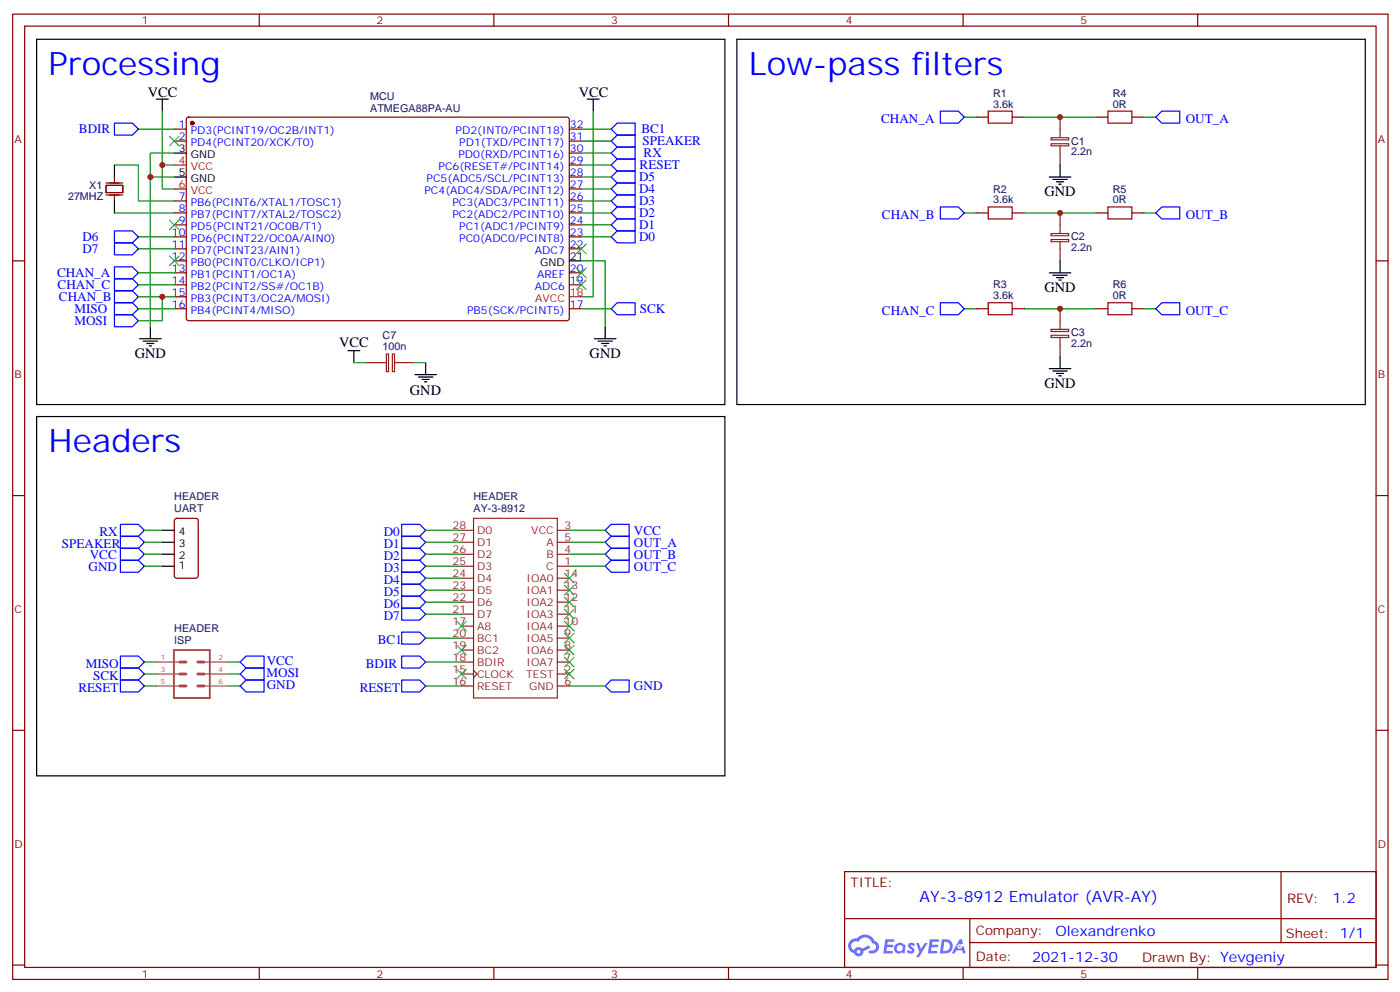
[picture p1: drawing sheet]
<svg xmlns="http://www.w3.org/2000/svg" width="413mm" height="292mm" viewBox="0 0 413 292" stroke-linecap="round" stroke-linejoin="round" font-family="sans-serif">
<g fill="none" stroke="#870000" stroke-width=".35">
<path d="M3.7 4.2h405.4v284.3h-405.4zM7.3 7.7h398.3v277.3h-398.3zM76.4 4.2v3.5M145.6 4.2v3.5M214.7 4.2v3.5M283.8 4.2v3.5M353 4.2v3.5M3.7 76.8h3.6M405.6 76.8h3.5M3.7 146h3.6M405.6 146h3.5M3.7 215.1h3.6"/>
<path d="M405.6 215.1h3.5M248.9 256.8h156.7v28.2h-156.7zM377.5 256.8l.1 20.9M249 270.6h156.4M285.8 277.7h119.6M285.8 270.6v14.1M3.7 284.3h3.6M76.4 285v3.5M145.6 285v3.5M214.7 285v3.5M283.8 285v3.5M353 285v3.5"/>
<path d="M405.6 284.3h3.5"/>
</g>
<g fill="#5487ff">
<path d="M267.9 277.9a1.22 1.22 0 0 1 1.7 .3l-.4 .6a.47 .47 0 0 0-.3-.4 .47 .47 0 0 0-.5 .2l.2 .2a1.14 1.14 0 0 1 .7 1.7 1.14 1.14 0 0 1-1.9 0l-.2-.2 .5-.5 .7 .4a.29 .29 0 0 0 .4-.2 .29 .29 0 0 0-.3-.4 1.04 1.04 0 0 1-.6-1.7z"/>
<path d="M260.9 276.7h2.4l.3 .2-.1 .5h-1.9l-.1 .9h1.5l.4 .3-.4 .4h-1.6l-.2 1.1 1.8 .1 .1 .3-.1 .3h-2.7z"/>
<path d="M274.1 276.7h2.3l.3 .2-.1 .5h-1.8l-.1 .9h1.5l.3 .3-.4 .4h-1.5l-.2 1.1 1.7 .1 .2 .3-.2 .3h-2.6z"/>
<path d="M282.8 276.7h.7l.3 1.2-.6 .4a.69 .69 0 0 0-1 .2 .69 .69 0 0 0 .5 1 .69 .69 0 0 0 .8-.6l.5-.3 .6 2.2h-.8l-.2-.9h-1.8l-.4 .9h-.9z"/>
<path d="M270 277.8h.8l.6 1.8 1.1-1.8h.9l-2.5 4.2h-.9l.9-1.6z"/>
<path d="M277.6 276.7l-.6 4.1h1.4a2.11 2.11 0 0 0 2.4-2.1 2.11 2.11 0 0 0-2.5-2zM278.3 277.4a1.39 1.39 0 0 1 1.7 1.4 1.39 1.39 0 0 1-1.8 1.3h-.3z"/>
<path d="M263.9 278.3a1.54 1.54 0 0 0-.1 2.1 1.54 1.54 0 0 0 2.2 .2l.6 .2 .3-2.3-.2-.2-.4-.1a1.49 1.49 0 0 0-2.4 .1zM264.2 279.3a.94 .94 0 0 1 1.8 0 .94 .94 0 0 1-1.8 0z"/>
<path d="M250.6 277.1a2.18 2.18 0 0 0 1.1 3.7 1.44 1.44 0 0 0 1.6 .9 1.44 1.44 0 0 0 1.2-1.5l2-1-.4-.7-2 .9a1.47 1.47 0 0 0-2.4 .5 1.39 1.39 0 0 1-.7-2 1.39 1.39 0 0 1 2-.4 2.12 2.12 0 0 1 2.2-1.3 2.12 2.12 0 0 1 1.9 1.6 1.14 1.14 0 0 1 1.1 1.5 1.14 1.14 0 0 1-1.7 .7 .43 .43 0 0 0-.5 .3 .43 .43 0 0 0 .4 .5 1.98 1.98 0 0 0 2.5-1.2 1.98 1.98 0 0 0-1.2-2.5 3.1 3.1 0 0 0-5.3-.7l-.8 .1zM252.5 280.4a.55 .55 0 0 1 1.1 0 .55 .55 0 0 1-1.1 0z"/>
<circle cx="282.8" cy="278.8" r=".26"/>
</g>
<g fill="none" stroke="#8c2424" stroke-width=".35">
<path d="M312.4 34.5v6M309.8 40.6h5.2v.6h-5.2zM309.8 42.3h5.2v.7h-5.2zM312.4 43v5.6M309.8 68.8h5.2v.6h-5.2zM309.8 70.6h5.2v.6h-5.2zM312.4 62.7v6M312.4 71.2v5.6M309.8 97h5.2v.6h-5.2zM309.8 98.8h5.2v.6h-5.2zM312.4 90.9v6M312.4 99.4v5.7"/>
<path d="M107.8 106.8h6M113.9 104.3h.6v5.2h-.6zM115.6 104.3h.7v5.2h-.7zM116.3 106.8h5.6M136 156.2h3.6M136 159.7h3.6M139.6 152.7h24.7v52.9h-24.7zM164.3 156.2h3.5M164.3 159.7h3.5M136 163.3h3.6M136 166.8h3.6M136 170.3h3.6"/>
<path d="M136 173.8h3.6M136 177.4h3.6M164.3 163.3h3.5M164.3 166.8h3.5M164.3 170.3h3.5M164.3 173.8h3.5M164.3 177.4h3.5M136 180.9h3.6M136 188h3.6M136 191.5h3.6M136 195h3.6M136 198.5h3.6"/>
<path d="M136 184.4h3.6M139.6 197.5l1 1-1 1.1M164.3 180.9h3.5M164.3 188h3.5M164.3 191.5h3.5M164.3 195h3.5M164.3 198.5h3.5M164.3 184.4h3.5M136 202.1h3.6M164.3 202.1h3.5"/>
</g>
<g fill="none" stroke="#870000" stroke-width=".35">
<path d="M51.4 38h3.5M55.1 34.7l.5-.2 111.8 .1 .4 .6-.1 58.8-.6 .5-111.8-.1-.4-.6v-58.6zM167.8 38h3.5M287.7 34.5h3.6M298.3 34.5h3.5M323 34.5h3.5M333.6 34.5h3.5M31.3 54.6h4.9v2.1h-4.9zM31.3 53.9h4.9M31.3 57.4h4.9M33.7 52.1v1.8M33.7 57.4v1.8"/>
<path d="M51.4 41.6h3.5M51.4 59.2h3.5M167.8 41.6h3.5M167.8 59.2h3.5M167.8 55.7h3.5M167.8 52.1h3.5M167.8 48.6h3.5M167.8 45.1h3.5M51.4 62.7h3.5M51.4 66.3h3.5M51.4 69.8h3.5M51.4 73.3h3.5"/>
<path d="M51.4 76.8h3.5M167.8 62.7h3.5M167.8 66.3h3.5M167.8 69.8h3.5M167.8 73.3h3.5M287.7 62.7h3.6M298.3 62.7h3.5M323 62.7h3.5M333.6 62.7h3.5M51.4 80.4h3.5M51.4 83.9h3.5M51.4 87.4h3.5"/>
<path d="M51.4 90.9h3.5M167.8 80.4h3.5M167.8 83.9h3.5M167.8 90.9h3.5M287.7 90.9h3.6M298.3 90.9h3.5M323 90.9h3.5M333.6 90.9h3.5M51.6 152.9l.5-.2h5.6l.7 .4v16.5l-.4 .7h-5.9l-.7-.4v-16.5z"/>
</g>
<circle cx="56.7" cy="36.3" r=".53" fill="#870000" stroke="#870000" stroke-width=".35"/>
<g fill="none" stroke="#000" stroke-width=".35">
<path d="M10.8 11.6h202.8v107.6h-202.8zM217.2 11.6h185.2v107.6h-185.2zM46.1 29.2h3.5M47.8 29.2v3.5M173.1 29.2h3.5M174.8 29.2v3.5M33.7 48.6v3.5M33.7 59.2v3.5M51.4 45.1h3.5M51.4 52.1h3.5M309.2 52.1h6.4M310.3 52.8h4.2"/>
<path d="M311.4 53.6h2.1M312.1 54.3h.7M312.4 48.6v3.5M167.8 76.8h3.5M312.4 76.8v3.6M41.1 99.8h6.4M44.3 96.2v3.6M175.2 99.8h6.3M178.4 96.2v3.6M309.2 80.4h6.4M310.3 81.1h4.2M311.4 81.8h2.1"/>
<path d="M312.1 82.5h.7M42.2 100.5h4.2M43.3 101.2h2.1M44 101.9h.7M102.5 103.3h3.5M104.3 103.3v3.5M122.3 110.3h6.3M123.3 111.1h4.3M124.4 111.8h2.1M125.1 112.5h.7M125.4 106.8v3.5M176.2 100.5h4.3"/>
<path d="M177.3 101.2h2.1M178 101.9h.7M309.2 108.6h6.4M310.3 109.3h4.2M311.4 110h2.1M312.1 110.7h.7M312.4 105.1v3.5M10.8 122.7h202.8v105.8h-202.8zM47.8 159.7h3.6M47.8 156.2h3.6M47.8 166.8h3.6M47.8 163.3h3.6"/>
</g>
<path d="M51.4 48.6h3.5M51.4 55.7h3.5M167.8 87.4h3.5" fill="none" stroke="#f00" stroke-width=".35"/>
<g fill="none" stroke="#00f" stroke-width=".35">
<path d="M33.7 36.3h5.3l1.8 1.7-1.8 1.8h-5.3zM181.9 39.8h5.3v3.5h-5.3l-1.8-1.7zM181.9 36.3h5.3v3.5h-5.3l-1.8-1.8zM277.1 32.7h5.3l1.8 1.8-1.8 1.8h-5.3zM340.6 34.5l1.8-1.8h5.3v3.6h-5.3zM181.9 57.4h5.3v3.6h-5.3l-1.8-1.8zM181.9 53.9h5.3v3.5h-5.3l-1.8-1.7zM181.9 50.4h5.3v3.5h-5.3l-1.8-1.8zM181.9 46.8h5.3v3.6h-5.3l-1.8-1.8zM181.9 43.3h5.3v3.5h-5.3l-1.8-1.7zM33.7 78.6h5.3l1.8 1.8-1.8 1.7h-5.3zM33.7 71.5h5.3l1.8 1.8-1.8 1.8h-5.3z"/>
<path d="M33.7 68h5.3l1.8 1.8-1.8 1.7h-5.3zM181.9 68h5.3v3.5h-5.3l-1.8-1.7zM181.9 64.5h5.3v3.5h-5.3l-1.8-1.7zM181.9 61h5.3v3.5h-5.3l-1.8-1.8zM277.1 61h5.3l1.8 1.7-1.8 1.8h-5.3zM340.6 62.7l1.8-1.7h5.3v3.5h-5.3zM33.7 82.1h5.3l1.8 1.8-1.8 1.8h-5.3zM33.7 85.7h5.3l1.8 1.7-1.8 1.8h-5.3zM33.7 89.2h5.3l1.8 1.7-1.8 1.8h-5.3zM33.7 92.7h5.3l1.8 1.8-1.8 1.7h-5.3zM181.9 89.2h5.3v3.5h-5.3l-1.8-1.8zM277.1 89.2h5.3l1.8 1.7-1.8 1.8h-5.3z"/>
<path d="M340.6 90.9l1.8-1.7h5.3v3.5h-5.3zM35.5 158h5.3l1.7 1.7-1.7 1.8h-5.3zM35.5 154.4h5.3l1.7 1.8-1.7 1.8h-5.3zM118.4 158h5.3l1.7 1.7-1.7 1.8h-5.3zM118.4 154.4h5.3l1.7 1.8-1.7 1.8h-5.3zM178.4 156.2l1.7-1.8h5.3v3.6h-5.3zM178.4 159.7l1.7-1.7h5.3v3.5h-5.3zM35.5 165h5.3l1.7 1.8-1.7 1.8h-5.3zM35.5 161.5h5.3l1.7 1.8-1.7 1.7h-5.3zM118.4 179.1h5.3l1.7 1.8-1.7 1.8h-5.3zM118.4 175.6h5.3l1.7 1.8-1.7 1.7h-5.3zM118.4 172.1h5.3l1.7 1.7-1.7 1.8h-5.3z"/>
<path d="M118.4 168.6h5.3l1.7 1.7-1.7 1.8h-5.3zM118.4 165h5.3l1.7 1.8-1.7 1.8h-5.3zM118.4 161.5h5.3l1.7 1.8-1.7 1.7h-5.3zM178.4 163.3l1.7-1.8h5.3v3.5h-5.3zM178.4 166.8l1.7-1.8h5.3v3.6h-5.3zM35.5 196.8h5.3l1.7 1.7-1.7 1.8h-5.3zM35.5 193.3h5.3l1.7 1.7-1.7 1.8h-5.3zM70.8 198.5l1.7-1.7h5.3v3.5h-5.3zM70.8 195l1.7-1.7h5.3v3.5h-5.3zM118.4 193.3h5.3l1.7 1.7-1.7 1.8h-5.3zM118.4 186.2h5.3l1.7 1.8-1.7 1.7h-5.3zM35.5 200.3h5.3l1.7 1.8-1.7 1.7h-5.3z"/>
<path d="M70.8 202.1l1.7-1.8h5.3v3.5h-5.3zM118.4 200.3h5.3l1.7 1.8-1.7 1.7h-5.3zM178.4 202.1l1.7-1.8h5.3v3.5h-5.3z"/>
</g>
<g fill="none" stroke="#008700" stroke-width=".35">
<path d="M40.8 38h10.6M47.8 32.7v23h3.6M171.3 38h8.8M174.8 32.7v54.7h-3.5M284.2 34.5h3.5M301.8 34.5h21.2M337.1 34.5h3.5M33.7 48.6h7.1v10.6h10.6M44.3 52.1h7.1M47.8 48.6h3.6M51.4 45.1h-7.1v51.1M171.3 52.1h8.8"/>
<path d="M171.3 55.7h8.8M171.3 59.2h8.8M171.3 48.6h8.8M171.3 41.6h8.8M171.3 45.1h8.8M33.7 62.7h17.7M40.8 69.8h10.6M40.8 73.3h10.6M171.3 76.8h7.1v19.4M171.3 62.7h8.8M171.3 66.3h8.8M171.3 69.8h8.8"/>
<path d="M284.2 62.7h3.5M301.8 62.7h21.2M337.1 62.7h3.5M40.8 80.4h10.6M40.8 83.9h10.6M40.8 87.4h10.6M40.8 90.9h10.6M47.8 87.4v7.1h-7M171.3 90.9h8.8M284.2 90.9h3.5M301.8 90.9h21.2M337.1 90.9h3.5"/>
<path d="M104.3 106.8h3.5M121.9 106.8h3.5M42.5 156.2h5.3M42.5 159.7h5.3M125.4 156.2h10.6M125.4 159.7h10.6M167.8 156.2h10.6M167.8 159.7h10.6M42.5 163.3h5.3M42.5 166.8h5.3M125.4 163.3h10.6M125.4 166.8h10.6"/>
<path d="M125.4 177.4h10.6M125.4 173.8h10.6M125.4 170.3h10.6M167.8 163.3h10.6M167.8 166.8h10.6M42.5 198.5h3.6M42.5 195h3.6M67.2 198.5h3.6M67.2 195h3.6M125.4 195h10.6M125.4 188h10.6M125.4 180.9h10.6"/>
<path d="M42.5 202.1h3.6M67.2 202.1h3.6M125.4 202.1h10.6M167.8 202.1h10.6"/>
</g>
<g fill="none" stroke="#3c3" stroke-width=".35">
<path d="M50 40.1l2.8 2.9M52.8 40.1l-2.8 2.9M50 64.8l2.8 2.9M50 75.4l2.8 2.8M52.8 64.8l-2.8 2.9M52.8 75.4l-2.8 2.8M169.9 79l2.8 2.8M169.9 71.9l2.8 2.8M172.7 79l-2.8 2.8M172.7 71.9l-2.8 2.8M169.9 82.5l2.8 2.8M172.7 82.5l-2.8 2.8"/>
<path d="M166.4 168.9l2.8 2.8M166.4 172.4l2.8 2.9M166.4 176l2.8 2.8M166.4 179.5l2.8 2.8M169.2 168.9l-2.8 2.8M169.2 172.4l-2.8 2.9M169.2 176l-2.8 2.8M169.2 179.5l-2.8 2.8M134.6 183l2.8 2.8M134.6 190.1l2.8 2.8M134.6 197.1l2.8 2.9M137.4 183l-2.8 2.8"/>
<path d="M137.4 190.1l-2.8 2.8M137.4 197.1l-2.8 2.9M166.4 183l2.8 2.8M166.4 186.5l2.8 2.9M166.4 190.1l2.8 2.8M166.4 193.6l2.8 2.8M166.4 197.1l2.8 2.9M169.2 183l-2.8 2.8M169.2 186.5l-2.8 2.9M169.2 190.1l-2.8 2.8M169.2 193.6l-2.8 2.8M169.2 197.1l-2.8 2.9"/>
</g>
<path d="M51.3 191.5h10.5v14.1h-10.5z" fill="none" stroke="#a64a4a" stroke-width=".56"/>
<path d="M53 198.5h1.8M53 195h1.8M58.3 198.5h1.8M58.3 195h1.8M53 202.1h1.8M58.3 202.1h1.8" fill="none" stroke="#a64a4a" stroke-width=".85"/>
<path d="M46.1 195h6.9M46.1 198.5h6.9M60.3 195h6.9M60.3 198.5h6.9M46.1 202.1h6.9M60.3 202.1h6.9" fill="none" stroke="#a64a4a" stroke-width=".35"/>
<path d="M291.3 32.7h7v3.6h-7zM326.5 32.7h7.1v3.6h-7.1zM291.3 61h7v3.5h-7zM326.5 61h7.1v3.5h-7.1zM291.3 89.2h7v3.5h-7zM326.5 89.2h7.1v3.5h-7.1z" fill="none" stroke="#a10000" stroke-width=".35"/>
<g fill="#c00">
<circle cx="47.8" cy="48.6" r=".88"/>
<circle cx="44.3" cy="52.1" r=".88"/>
<circle cx="312.4" cy="34.5" r=".88"/>
<circle cx="312.4" cy="62.7" r=".88"/>
<circle cx="47.8" cy="87.4" r=".88"/>
<circle cx="312.4" cy="90.9" r=".88"/>
</g>
<g font-size="9.5" fill="#00f">
<text x="14.3" y="22.2">Processing</text>
<text x="220.7" y="22.2">Low-pass filters</text>
<text x="14.3" y="133.3">Headers</text>
</g>
<text font-size="4.6" fill="#00f" x="271" y="265.8">AY-3-8912 Emulator (AVR-AY)</text>
<g font-size="4.2">
<text x="43.6" y="28.5">VCC</text>
<text x="170.6" y="28.5">VCC</text>
<text x="307.8" y="57.8">GND</text>
<text x="307.8" y="86">GND</text>
<text x="39.7" y="105.4">GND</text>
<text x="99.9" y="102.2">VCC</text>
<text x="173.8" y="105.4">GND</text>
<text x="120.8" y="116.4">GND</text>
<text x="307.8" y="114.2">GND</text>
</g>
<g font-size="4.2" fill="#00f">
<text x="392.7" y="266">1.2</text>
<text x="311.1" y="275.6">Olexandrenko</text>
<text x="304.2" y="283.4">2021-12-30</text>
</g>
<g font-size="3.9" fill="#00f">
<text x="23.3" y="39.3">BDIR</text>
<text x="189" y="39.3">BC1</text>
<text x="259.7" y="36.3">CHAN_A</text>
<text x="349.5" y="36.3">OUT_A</text>
<text x="189.3" y="42.8">SPEAKER</text>
<text x="189.7" y="46.3">RX</text>
<text x="188.3" y="53.4">D5</text>
<text x="188.5" y="49.8">RESET</text>
<text x="188.3" y="56.9">D4</text>
<text x="188.3" y="64">D2</text>
<text x="188.3" y="60.5">D3</text>
<text x="259.9" y="64.5">CHAN_B</text>
<text x="349.5" y="64.5">OUT_B</text>
<text x="24.3" y="71">D6</text>
<text x="188.3" y="71">D0</text>
<text x="188.3" y="67.5">D1</text>
<text x="24.3" y="74.6">D7</text>
<text x="16.8" y="81.6">CHAN_A</text>
<text x="17" y="85.1">CHAN_C</text>
<text x="17.4" y="88.7">CHAN_B</text>
<text x="21.9" y="95.8">MOSI</text>
<text x="22" y="92.3">MISO</text>
<text x="188.6" y="92.2">SCK</text>
<text x="259.9" y="92.7">CHAN_C</text>
<text x="349.5" y="92.7">OUT_C</text>
<text x="18.3" y="161.3">SPEAKER</text>
<text x="29.3" y="157.8">RX</text>
<text x="113.1" y="161.5">D1</text>
<text x="113.1" y="158">D0</text>
<text x="186.9" y="157.5">VCC</text>
<text x="186.9" y="161">OUT_A</text>
<text x="26.4" y="164.5">VCC</text>
<text x="113.1" y="165">D2</text>
<text x="186.9" y="164.5">OUT_B</text>
<text x="26.1" y="168.1">GND</text>
<text x="113.1" y="172.1">D4</text>
<text x="113.1" y="168.6">D3</text>
<text x="186.9" y="168.1">OUT_C</text>
<text x="113.1" y="179.1">D6</text>
<text x="113.1" y="175.6">D5</text>
<text x="113.1" y="182.7">D7</text>
<text x="111.3" y="189.7">BC1</text>
<text x="25.3" y="196.8">MISO</text>
<text x="78.6" y="195.8">VCC</text>
<text x="107.8" y="196.8">BDIR</text>
<text x="23.1" y="203.8">RESET</text>
<text x="27.4" y="200.3">SCK</text>
<text x="78.5" y="199.4">MOSI</text>
<text x="78.6" y="202.8">GND</text>
<text x="106" y="203.8">RESET</text>
<text x="186.9" y="203.3">GND</text>
</g>
<g font-size="3.9" fill="#800">
<text x="250.7" y="261.3">TITLE:</text>
<text x="379.3" y="266">REV:</text>
<text x="287.6" y="275.5">Company:</text>
<text x="379" y="276.2">Sheet: 1/1</text>
<text x="287.6" y="283.2">Date:</text>
<text x="336.6" y="283.3">Drawn By: Yevgeniy</text>
</g>
<g font-size="3.2" fill="#800">
<text x="41.8" y="7.2">1</text>
<text x="111" y="7.2">2</text>
<text x="180.1" y="7.2">3</text>
<text x="249.3" y="7.2">4</text>
<text x="318.4" y="7.2">5</text>
<text x="4.3" y="42.3">A</text>
<text x="406.1" y="42.3">A</text>
<text x="4.3" y="111.4">B</text>
<text x="406.1" y="111.4">B</text>
<text x="4.3" y="180.6">C</text>
<text x="406.1" y="180.6">C</text>
<text x="4.3" y="249.7">D</text>
<text x="406.1" y="249.7">D</text>
<text x="41.8" y="288">1</text>
<text x="111" y="288">2</text>
<text x="180.1" y="288">3</text>
<text x="249.3" y="288">4</text>
<text x="318.4" y="288">5</text>
</g>
<g font-size="3.2" fill="#000080">
<text x="109.1" y="29.5">MCU</text>
<text x="292.7" y="28.5">R1</text>
<text x="328" y="28.5">R4</text>
<text x="109.1" y="32.9">ATMEGA88PA-AU</text>
<text x="292.7" y="31.7">3.6k</text>
<text x="328" y="31.7">0R</text>
<text x="315.7" y="45.8">2.2n</text>
<text x="315.7" y="42.6">C1</text>
<text x="20" y="58.9">27MHZ</text>
<text x="26.3" y="55.7">X1</text>
<text x="292.7" y="59.9">3.6k</text>
<text x="292.7" y="56.7">R2</text>
<text x="328" y="59.9">0R</text>
<text x="328" y="56.7">R5</text>
<text x="315.7" y="70.8">C2</text>
<text x="315.7" y="74">2.2n</text>
<text x="292.7" y="88.1">3.6k</text>
<text x="292.7" y="84.9">R3</text>
<text x="328" y="88.1">0R</text>
<text x="328" y="84.9">R6</text>
<text x="112.8" y="100">C7</text>
<text x="315.7" y="99.1">C3</text>
<text x="112.8" y="103.2">100n</text>
<text x="315.7" y="102.2">2.2n</text>
<text x="51.4" y="147.4">HEADER</text>
<text x="139.6" y="147.4">HEADER</text>
<text x="51.4" y="150.9">UART</text>
<text x="139.6" y="150.9">AY-3-8912</text>
<text x="51.4" y="186.2">HEADER</text>
<text x="51.4" y="189.7">ISP</text>
</g>
<g font-size="3.2" fill="#00f">
<text x="52.7" y="37.7">1</text>
<text x="52.7" y="41.2">2</text>
<text x="56.2" y="39.4">PD3(PCINT19/OC2B/INT1)</text>
<text x="134.3" y="39.4">PD2(INT0/PCINT18)</text>
<text x="168" y="41.2">31</text>
<text x="168" y="37.7">32</text>
<text x="56.2" y="43">PD4(PCINT20/XCK/T0)</text>
<text x="135.1" y="46.5">PD0(RXD/PCINT16)</text>
<text x="135.4" y="43">PD1(TXD/PCINT17)</text>
<text x="168" y="44.7">30</text>
<text x="125.7" y="53.6">PC5(ADC5/SCL/PCINT13)</text>
<text x="129.2" y="50">PC6(RESET#/PCINT14)</text>
<text x="168" y="51.8">28</text>
<text x="168" y="48.3">29</text>
<text x="52.7" y="58.8">7</text>
<text x="125.1" y="57.1">PC4(ADC4/SDA/PCINT12)</text>
<text x="168" y="58.8">26</text>
<text x="168" y="55.3">27</text>
<text x="52.7" y="62.4">8</text>
<text x="52.7" y="65.9">9</text>
<text x="56.2" y="60.6">PB6(PCINT6/XTAL1/TOSC1)</text>
<text x="56.2" y="64.1">PB7(PCINT7/XTAL2/TOSC2)</text>
<text x="133.3" y="64.1">PC2(ADC2/PCINT10)</text>
<text x="133.3" y="60.6">PC3(ADC3/PCINT11)</text>
<text x="168" y="65.9">24</text>
<text x="168" y="62.4">25</text>
<text x="50.7" y="69.4">10</text>
<text x="56.2" y="67.7">PD5(PCINT21/OC0B/T1)</text>
<text x="56.2" y="71.2">PD6(PCINT22/OC0A/AIN0)</text>
<text x="135.3" y="71.2">PC0(ADC0/PCINT8)</text>
<text x="135.3" y="67.7">PC1(ADC1/PCINT9)</text>
<text x="168" y="69.4">23</text>
<text x="50.7" y="73">11</text>
<text x="50.7" y="76.5">12</text>
<text x="56.2" y="74.7">PD7(PCINT23/AIN1)</text>
<text x="157.6" y="74.7">ADC7</text>
<text x="168" y="73">22</text>
<text x="50.7" y="80">13</text>
<text x="50.7" y="83.5">14</text>
<text x="56.2" y="78.2">PB0(PCINT0/CLKO/ICP1)</text>
<text x="56.2" y="81.8">PB1(PCINT1/OC1A)</text>
<text x="158.3" y="81.8">AREF</text>
<text x="168" y="83.5">19</text>
<text x="168" y="80">20</text>
<text x="50.7" y="87.1">15</text>
<text x="56.2" y="85.3">PB2(PCINT2/SS#/OC1B)</text>
<text x="56.2" y="88.8">PB3(PCINT3/OC2A/MOSI)</text>
<text x="157.6" y="85.3">ADC6</text>
<text x="50.7" y="90.6">16</text>
<text x="56.2" y="92.4">PB4(PCINT4/MISO)</text>
<text x="137.7" y="92.4">PB5(SCK/PCINT5)</text>
<text x="168" y="90.6">17</text>
</g>
<g font-size="3.2">
<text x="52.7" y="44.7">3</text>
<text x="56.2" y="46.5">GND</text>
<text x="52.7" y="51.8">5</text>
<text x="56.2" y="53.6">GND</text>
<text x="168" y="76.5">21</text>
<text x="159.2" y="78.2">GND</text>
<text x="52.7" y="161.1">3</text>
<text x="52.7" y="157.6">4</text>
<text x="52.7" y="167.5">1</text>
<text x="52.7" y="164.7">2</text>
</g>
<g font-size="3.2" fill="#f00">
<text x="52.7" y="48.3">4</text>
<text x="56.2" y="50">VCC</text>
<text x="52.7" y="55.3">6</text>
<text x="56.2" y="57.1">VCC</text>
<text x="157.7" y="88.8">AVCC</text>
<text x="168" y="87.1">18</text>
</g>
<g font-size="3.2" fill="#8d2323">
<text x="133.4" y="155.9">28</text>
<text x="166.4" y="155.9">3</text>
<text x="133.4" y="159.4">27</text>
<text x="140.6" y="157.3">D0</text>
<text x="140.6" y="160.8">D1</text>
<text x="156.6" y="157.3">VCC</text>
<text x="161" y="160.8">A</text>
<text x="166.4" y="159.4">5</text>
<text x="133.4" y="162.9">26</text>
<text x="133.4" y="166.4">25</text>
<text x="140.6" y="164.3">D2</text>
<text x="140.6" y="167.9">D3</text>
<text x="161" y="167.9">C</text>
<text x="161" y="164.3">B</text>
<text x="166.4" y="162.9">4</text>
<text x="166.4" y="166.4">1</text>
<text x="133.4" y="170">24</text>
<text x="133.4" y="173.5">23</text>
<text x="140.6" y="171.4">D4</text>
<text x="155.2" y="171.4">IOA0</text>
<text x="166.4" y="170">14</text>
<text x="166.4" y="173.5">13</text>
<text x="133.4" y="177">22</text>
<text x="140.6" y="174.9">D5</text>
<text x="140.6" y="178.4">D6</text>
<text x="155.2" y="174.9">IOA1</text>
<text x="155.2" y="178.4">IOA2</text>
<text x="166.4" y="177">12</text>
<text x="133.4" y="180.6">21</text>
<text x="133.4" y="184.1">17</text>
<text x="140.6" y="182">D7</text>
<text x="140.6" y="185.5">A8</text>
<text x="155.2" y="182">IOA3</text>
<text x="155.2" y="185.5">IOA4</text>
<text x="166.4" y="180.6">11</text>
<text x="166.4" y="184.1">10</text>
<text x="133.4" y="187.6">20</text>
<text x="133.4" y="191.1">19</text>
<text x="140.6" y="189">BC1</text>
<text x="155.2" y="189">IOA5</text>
<text x="166.4" y="187.6">9</text>
<text x="166.4" y="191.1">8</text>
<text x="133.4" y="194.7">18</text>
<text x="140.6" y="192.5">BC2</text>
<text x="140.6" y="196.1">BDIR</text>
<text x="155.2" y="192.5">IOA6</text>
<text x="155.2" y="196.1">IOA7</text>
<text x="166.4" y="194.7">7</text>
<text x="133.4" y="198.2">15</text>
<text x="133.4" y="201.7">16</text>
<text x="140.6" y="199.6">CLOCK</text>
<text x="140.6" y="203.1">RESET</text>
<text x="155.1" y="199.6">TEST</text>
<text x="155.9" y="203.1">GND</text>
<text x="166.4" y="201.7">6</text>
<text x="166.4" y="198.2">2</text>
</g>
<g font-size="2.1" fill="#a54b4b">
<text x="47.4" y="194.3">1</text>
<text x="47.4" y="197.8">3</text>
<text x="64.4" y="194.3">2</text>
<text x="64.4" y="197.8">4</text>
<text x="47.4" y="201.4">5</text>
<text x="64.4" y="201.4">6</text>
</g>
</svg>
